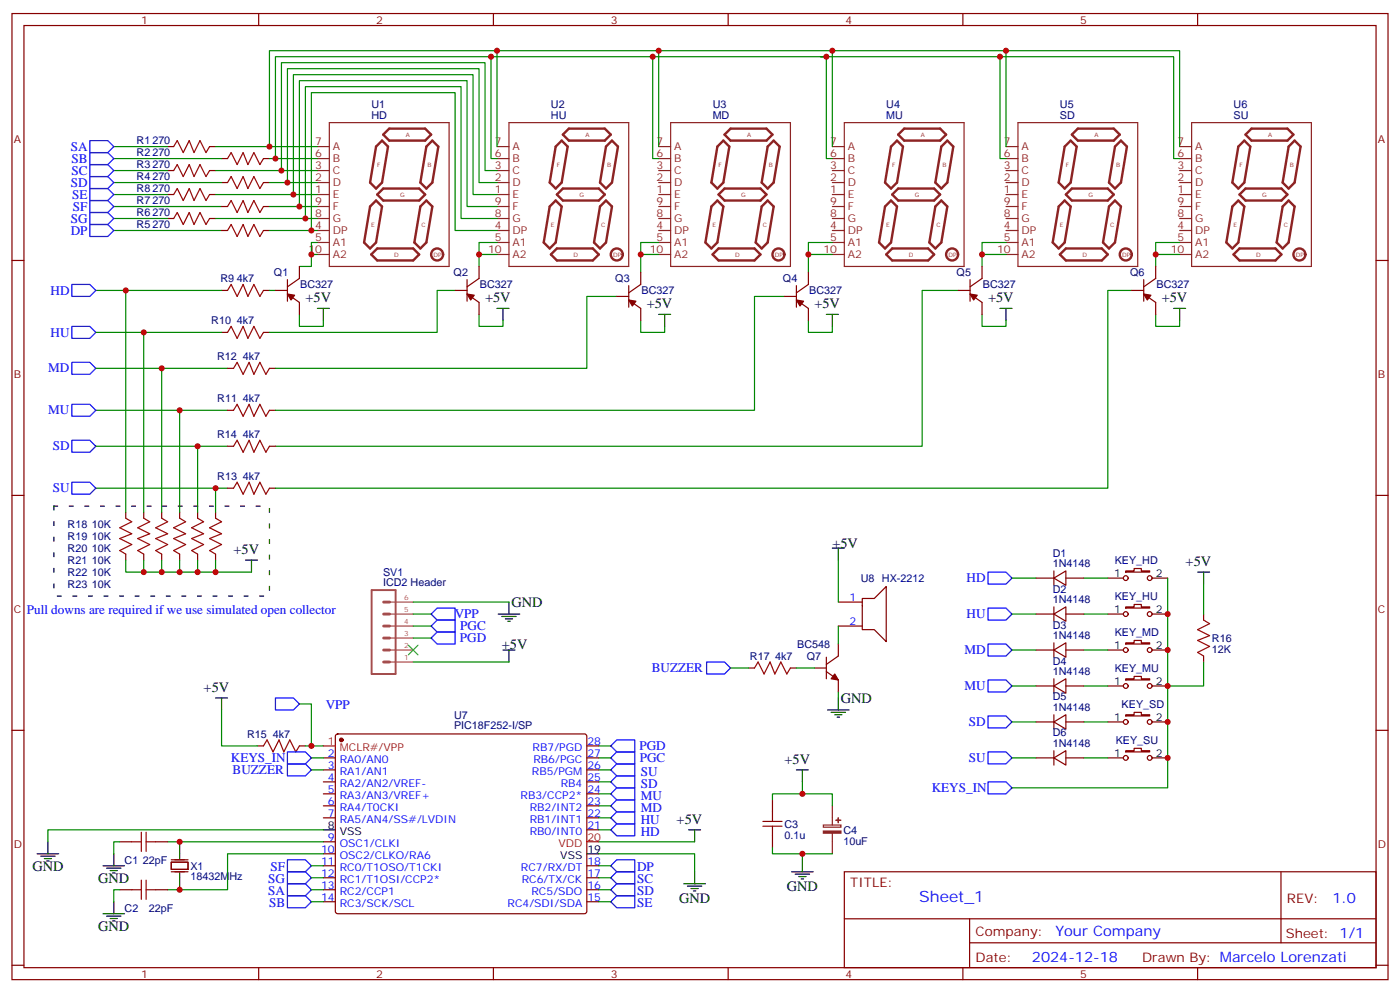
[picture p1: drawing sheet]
<svg xmlns="http://www.w3.org/2000/svg" width="412mm" height="292mm" viewBox="0 0 412 292" stroke-linecap="round" stroke-linejoin="round" font-family="sans-serif">
<g fill="none" stroke="#870000" stroke-width=".35">
<path d="M3.5 4h405.4v284.3h-405.4zM7.1 7.5h398.2v277.3h-398.2zM76.2 4v3.5M145.3 4v3.5M214.5 4v3.5M283.6 4v3.5M352.8 4v3.5M49.4 43.1h1.8M49.4 50.2h1.8M49.4 57.3h1.8M61.7 43.1h1.8M61.7 50.2h1.8"/>
<path d="M61.7 57.3h1.8M65.3 46.7h1.7M65.3 53.7h1.7M77.6 46.7h1.8M77.6 53.7h1.8M3.5 76.7h3.6M49.4 64.3h1.8M61.7 64.3h1.8M65.3 67.8h1.7M65.3 60.8h1.7M77.6 67.8h1.8M77.6 60.8h1.8"/>
<path d="M88.2 78.4v3.6l-3.5 2.4M141.1 78.4v3.6l-3.5 2.4M289.3 78.4v3.6l-3.5 2.4M340.4 78.4v3.6l-3.5 2.4M405.3 76.7h3.6M65.3 85.5h1.7M65.3 97.8h1.7M77.6 85.5h1.8M77.6 97.8h1.8M81.1 85.5h3.6M84.7 86.5l3.5 2.5v3.5M84.7 82.3v6.4"/>
<path d="M134.1 85.5h3.5M137.6 86.5l3.5 2.5v3.5M137.6 82.3v6.4M181.7 87.2h3.5M185.2 88.3l3.5 2.5v3.5M185.2 84.1v6.3M188.7 80.2v3.5l-3.5 2.5M231.1 87.2h3.5M234.6 88.3l3.5 2.5v3.5M234.6 84.1v6.3M238.1 80.2v3.5l-3.5 2.5M282.2 85.5h3.6"/>
<path d="M285.8 86.5l3.5 2.5v3.5M285.8 82.3v6.4M333.4 85.5h3.5M336.9 86.5l3.5 2.5v3.5M336.9 82.3v6.4M67 108.4h1.8M79.4 108.4h1.7M67 120.8h1.8M67 131.3h1.8M79.4 120.8h1.7M79.4 131.3h1.7M3.5 145.8h3.6"/>
<path d="M37 150.7v1.8M42.3 150.7v1.8M47.6 150.7v1.8M52.9 150.7v1.8M58.2 150.7v1.8M63.5 150.7v1.8M67 143.7h1.8M79.4 143.7h1.7M405.3 145.8h3.6M37 163.1v1.8M42.3 163.1v1.8M47.6 163.1v1.8"/>
<path d="M52.9 163.1v1.8M58.2 163.1v1.8M63.5 163.1v1.8M246.9 177.2h7.1M254 176.1h3.5l3.6-3.5v16.2l-3.6-3.5h-3.5zM305.2 170.1h5.2M310.4 170.1l3.6-2.1v4.3zM310.4 168v4.3M310.4 178.6v4.2M314 170.1h5.3M326.3 170.1h4.6M331.6 178.6h2.5v-.7h2.1v.7h2.5v.4h-7.1z"/>
<path d="M331.6 168h2.5v-.7h2.1v.7h2.5v.4h-7.1zM339.4 170.1h4.6M220.5 196.6h1.7M232.8 196.6h1.8M239.9 196.6h3.5M243.4 193.4v6.4M243.4 197.7l3.5 2.4v3.6M246.9 184.3h7.1M246.9 189.5v3.6l-3.5 2.4M305.2 191.3h5.2M305.2 180.7h5.2M310.4 180.7l3.6-2.1v4.2z"/>
<path d="M310.4 191.3l3.6-2.1v4.2zM310.4 189.2v4.2M310.4 199.8v4.2M314 191.3h5.3M314 180.7h5.3M326.3 191.3h4.6M326.3 180.7h4.6M331.6 199.8h2.5v-.7h2.1v.7h2.5v.3h-7.1zM331.6 189.2h2.5v-.7h2.1v.7h2.5v.3h-7.1zM339.4 191.3h4.6M339.4 180.7h4.6M354.5 180.7v1.8"/>
<path d="M354.5 193.1v1.7M3.5 214.9h3.6M75.8 219.5h1.8M88.2 219.5h1.8M99 216.2l.5-.2h72.7l.5 .2 .2 .5-.1 51.8-.6 .4h-73l-.4-.7v-51.5zM172.9 219.5h3.5M305.2 212.5h5.2M305.2 201.9h5.2M310.4 201.9l3.6-2.1v4.2zM310.4 212.5l3.6-2.1v4.2zM310.4 210.4v4.2M314 212.5h5.3"/>
<path d="M314 201.9h5.3M326.3 212.5h4.6M326.3 201.9h4.6M331.6 210.4h2.5v-.7h2.1v.7h2.5v.3h-7.1zM339.4 212.5h4.6M339.4 201.9h4.6M405.3 214.9h3.6M95.2 223.1h3.6M95.2 226.6h3.6M95.2 230.1h3.6M95.2 233.6h3.6M95.2 237.2h3.6"/>
<path d="M172.9 223.1h3.5M172.9 226.6h3.5M172.9 230.1h3.5M172.9 233.6h3.5M172.9 237.2h3.5M227.5 235.4v3.5M305.2 223.1h5.2M310.4 223.1l3.6-2.2v4.3zM310.4 220.9v4.3M314 223.1h5.3M326.3 223.1h4.6M331.6 220.9h2.5v-.7h2.1v.7h2.5v.4h-7.1z"/>
<path d="M339.4 223.1h4.6M35.3 247.8h3.5M45.9 247.8h3.5M50.4 253.8h5v2.1h-5zM50.4 253h5M50.4 256.6h5M95.2 240.7h3.6M95.2 247.8h3.6M95.2 251.3h3.6M95.2 254.8h3.6M95.2 258.3h3.6M172.9 240.7h3.5"/>
<path d="M172.9 254.8h3.5M172.9 258.3h3.5M172.9 244.2h3.5M227.5 246v3.5M248.7 256.6h156.6v28.2h-156.6zM377.3 256.6v20.9M35.3 261.9h3.5M45.9 261.9h3.5M95.2 261.9h3.6M95.2 265.4h3.6M172.9 261.9h3.5M172.9 265.4h3.5"/>
<path d="M248.7 270.4h156.5M285.6 277.5h119.6M285.6 270.4v14.1M3.5 284.1h3.6M76.2 284.8v3.5M145.3 284.8v3.5M214.5 284.8v3.5M283.6 284.8v3.5M352.8 284.8v3.5M405.3 284.1h3.6"/>
<circle cx="331.6" cy="170.1" r=".71"/>
<circle cx="338.7" cy="170.1" r=".71"/>
<circle cx="331.6" cy="180.7" r=".71"/>
<circle cx="331.6" cy="191.3" r=".71"/>
<circle cx="338.7" cy="180.7" r=".71"/>
<circle cx="338.7" cy="191.3" r=".71"/>
<circle cx="331.6" cy="212.5" r=".71"/>
<circle cx="331.6" cy="201.9" r=".71"/>
<circle cx="338.7" cy="212.5" r=".71"/>
<circle cx="338.7" cy="201.9" r=".71"/>
<circle cx="331.6" cy="223.1" r=".71"/>
<circle cx="338.7" cy="223.1" r=".71"/>
</g>
<g fill="none" stroke="#8c2424" stroke-width=".35">
<path d="M97 36.1h35.3v42.3h-35.3zM149.9 36.1h35.3v42.3h-35.3zM197.6 36.1h35.2v42.3h-35.2zM248.7 36.1h35.3v42.3h-35.3zM299.9 36.1h35.2v42.3h-35.2zM351 36.1h35.3v42.3h-35.3zM93.5 43.1h3.5M93.5 46.7h3.5M93.5 50.2h3.5M93.5 53.7h3.5M93.5 57.3h3.5M146.4 43.1h3.5"/>
<path d="M146.4 46.7h3.5M146.4 50.2h3.5M146.4 53.7h3.5M146.4 57.3h3.5M194 43.1h3.6M194 46.7h3.6M194 50.2h3.6M194 53.7h3.6M194 57.3h3.6M245.2 43.1h3.5M245.2 46.7h3.5M245.2 50.2h3.5"/>
<path d="M245.2 53.7h3.5M245.2 57.3h3.5M296.3 43.1h3.6M296.3 46.7h3.6M296.3 50.2h3.6M296.3 53.7h3.6M296.3 57.3h3.6M347.5 43.1h3.5M347.5 46.7h3.5M347.5 50.2h3.5M347.5 53.7h3.5M347.5 57.3h3.5"/>
<path d="M93.5 67.8h3.5M93.5 60.8h3.5M93.5 64.3h3.5M93.5 71.4h3.5M93.5 74.9h3.5M146.4 67.8h3.5M146.4 60.8h3.5M146.4 64.3h3.5M146.4 71.4h3.5M146.4 74.9h3.5M194 67.8h3.6M194 60.8h3.6"/>
<path d="M194 64.3h3.6M194 71.4h3.6M194 74.9h3.6M245.2 67.8h3.5M245.2 60.8h3.5M245.2 64.3h3.5M245.2 71.4h3.5M245.2 74.9h3.5M296.3 67.8h3.6M296.3 60.8h3.6M296.3 64.3h3.6M296.3 71.4h3.6"/>
<path d="M296.3 74.9h3.6M347.5 67.8h3.5M347.5 60.8h3.5M347.5 64.3h3.5M347.5 71.4h3.5M347.5 74.9h3.5M245.2 237.2v5.6M242.5 242.8h5.2v.7h-5.2zM245.2 245.3v6"/>
</g>
<g fill="none" stroke="#8c2424" stroke-width=".71">
<path d="M112.9 39.6l1.8-1.7h10.5l1.8 1.7-1.8 1.8h-10.5zM165.8 39.6l1.8-1.7h10.6l1.7 1.7-1.7 1.8h-10.6zM213.4 39.6l1.8-1.7h10.6l1.7 1.7-1.7 1.8h-10.6zM266.3 37.9h10.6l1.8 1.7-1.8 1.8h-10.6l-1.7-1.8zM315.7 39.6l1.8-1.7h10.6l1.7 1.7-1.7 1.8h-10.6zM366.9 39.6l1.8-1.7h10.5l1.8 1.7-1.8 1.8h-10.5zM110.8 59l1.7 1.8-1.7 10.6-1.8 1.7-1.8-1.7 1.8-10.6zM111.1 57.3l1.8-1.8h10.6l1.7 1.8-1.7 1.7h-10.6zM112.5 41.4l1.8 1.7-1.8 10.6-1.7 1.8-1.8-1.8 1.8-10.6zM125.6 59l1.8 1.8-1.8 10.6-1.8 1.7-1.7-1.7 1.7-10.6zM127.4 41.4l1.7 1.7-1.7 10.6-1.8 1.8-1.8-1.8 1.8-10.6zM163.7 59l1.8 1.8-1.8 10.6-1.8 1.7-1.7-1.7 1.7-10.6z"/>
<path d="M164 57.3l1.8-1.8h10.6l1.8 1.8-1.8 1.7h-10.6zM165.5 41.4l1.7 1.7-1.7 10.6-1.8 1.8-1.8-1.8 1.8-10.6zM178.5 59l1.8 1.8-1.8 10.6-1.8 1.7-1.7-1.7 1.7-10.6zM180.3 41.4l1.7 1.7-1.7 10.6-1.8 1.8-1.8-1.8 1.8-10.6zM211.3 59l1.8 1.8-1.8 10.6-1.8 1.7-1.7-1.7 1.7-10.6zM211.7 57.3l1.7-1.8h10.6l1.8 1.8-1.8 1.7h-10.6zM213.1 41.4l1.7 1.7-1.7 10.6-1.8 1.8-1.8-1.8 1.8-10.6zM226.1 59l1.8 1.8-1.8 10.6-1.7 1.7-1.8-1.7 1.8-10.6zM227.9 41.4l1.8 1.7-1.8 10.6-1.8 1.8-1.7-1.8 1.7-10.6zM262.5 59l1.7 1.8-1.7 10.6-1.8 1.7-1.8-1.7 1.8-10.6zM262.8 57.3l1.8-1.8h10.6l1.7 1.8-1.7 1.7h-10.6zM264.2 41.4l1.8 1.7-1.8 10.6-1.7 1.8-1.8-1.8 1.8-10.6z"/>
<path d="M277.3 59l1.7 1.8-1.7 10.6-1.8 1.7-1.7-1.7 1.7-10.6zM279 41.4l1.8 1.7-1.8 10.6-1.7 1.8-1.8-1.8 1.8-10.6zM313.6 59l1.8 1.8-1.8 10.6-1.7 1.7-1.8-1.7 1.8-10.6zM314 57.3l1.7-1.8h10.6l1.8 1.8-1.8 1.7h-10.6zM315.4 41.4l1.7 1.7-1.7 10.6-1.8 1.8-1.7-1.8 1.7-10.6zM328.4 59l1.8 1.8-1.8 10.6-1.7 1.7-1.8-1.7 1.8-10.6zM330.2 41.4l1.8 1.7-1.8 10.6-1.8 1.8-1.7-1.8 1.7-10.6zM364.8 59l1.7 1.8-1.7 10.6-1.8 1.7-1.8-1.7 1.8-10.6zM365.1 57.3l1.8-1.8h10.6l1.7 1.8-1.7 1.7h-10.6zM366.5 41.4l1.8 1.7-1.8 10.6-1.7 1.8-1.8-1.8 1.8-10.6zM379.6 59l1.8 1.8-1.8 10.6-1.8 1.7-1.7-1.7 1.7-10.6zM381.4 41.4l1.7 1.7-1.7 10.6-1.8 1.8-1.8-1.8 1.8-10.6z"/>
<path d="M109.4 74.9l1.7-1.8h10.6l1.8 1.8-1.8 1.8h-10.6zM162.3 74.9l1.7-1.8h10.6l1.8 1.8-1.8 1.8h-10.6zM209.9 74.9l1.8-1.8h10.5l1.8 1.8-1.8 1.8h-10.5zM262.8 73.1h10.6l1.8 1.8-1.8 1.8h-10.6l-1.7-1.8zM312.2 74.9l1.8-1.8h10.6l1.7 1.8-1.7 1.8h-10.6zM365.1 73.1h10.6l1.8 1.8-1.8 1.8h-10.6l-1.7-1.8z"/>
<circle cx="128.8" cy="74.9" r="1.76"/>
<circle cx="181.7" cy="74.9" r="1.76"/>
<circle cx="229.3" cy="74.9" r="1.76"/>
<circle cx="280.5" cy="74.9" r="1.76"/>
<circle cx="331.6" cy="74.9" r="1.76"/>
<circle cx="382.8" cy="74.9" r="1.76"/>
</g>
<g fill="none" stroke="#a10000" stroke-width=".35">
<path d="M51.2 43.1l1-1.7 1.8 3.5 1.7-3.5 1.4 3.5 1.8-3.5 1.8 3.5 1-1.8M51.2 50.2l1-1.8 1.8 3.6 1.7-3.6 1.4 3.6 1.8-3.6 1.8 3.6 1-1.8M51.2 57.3l1-1.8 1.8 3.5 1.7-3.5 1.4 3.5 1.8-3.5 1.8 3.5 1-1.7M67 46.7l1.1-1.8 1.7 3.5 1.8-3.5 1.4 3.5 1.8-3.5 1.8 3.5 1-1.7M67 53.7l1.1-1.7 1.7 3.5 1.8-3.5 1.4 3.5 1.8-3.5 1.8 3.5 1-1.8M51.2 64.3l1-1.8 1.8 3.6 1.7-3.6 1.4 3.6 1.8-3.6 1.8 3.6 1-1.8M67 67.8l1.1-1.7 1.7 3.5 1.8-3.5 1.4 3.5 1.8-3.5 1.8 3.5 1-1.8M67 60.8l1.1-1.8 1.7 3.5 1.8-3.5 1.4 3.5 1.8-3.5 1.8 3.5 1-1.7M67 85.5l1.1-1.8 1.7 3.5 1.8-3.5 1.4 3.5 1.8-3.5 1.8 3.5 1-1.7M67 97.8l1.1-1.7 1.7 3.5 1.8-3.5 1.4 3.5 1.8-3.5 1.8 3.5 1-1.8M68.8 108.4l1-1.8 1.8 3.6 1.8-3.6 1.4 3.6 1.8-3.6 1.7 3.6 1.1-1.8M68.8 120.8l1-1.8 1.8 3.5 1.8-3.5 1.4 3.5 1.8-3.5 1.7 3.5 1.1-1.7"/>
<path d="M68.8 131.3l1-1.7 1.8 3.5 1.8-3.5 1.4 3.5 1.8-3.5 1.7 3.5 1.1-1.8M37 152.5l1.8 1.1-3.5 1.7 3.5 1.8-3.5 1.4 3.5 1.8-3.5 1.7 1.7 1.1M42.3 152.5l1.8 1.1-3.5 1.7 3.5 1.8-3.5 1.4 3.5 1.8-3.5 1.7 1.7 1.1M47.6 152.5l1.8 1.1-3.5 1.7 3.5 1.8-3.5 1.4 3.5 1.8-3.5 1.7 1.7 1.1M52.9 152.5l1.8 1.1-3.5 1.7 3.5 1.8-3.5 1.4 3.5 1.8-3.5 1.7 1.7 1.1M58.2 152.5l1.8 1.1-3.6 1.7 3.6 1.8-3.6 1.4 3.6 1.8-3.6 1.7 1.8 1.1M63.5 152.5l1.8 1.1-3.6 1.7 3.6 1.8-3.6 1.4 3.6 1.8-3.6 1.7 1.8 1.1M68.8 143.7l1-1.8 1.8 3.6 1.8-3.6 1.4 3.6 1.8-3.6 1.7 3.6 1.1-1.8M222.2 196.6l1.1-1.8 1.8 3.6 1.7-3.6 1.4 3.6 1.8-3.6 1.8 3.6 1-1.8M354.5 182.5l1.8 1.1-3.5 1.7 3.5 1.8-3.5 1.4 3.5 1.8-3.5 1.7 1.7 1.1M77.6 219.5l1.1-1.7 1.7 3.5 1.8-3.5 1.4 3.5 1.8-3.5 1.7 3.5 1.1-1.8M227.5 238.9v2.9"/>
<path d="M38.8 247.8h2.8M41.6 244.9v5.7M41.6 259v5.7M43 247.8h2.9M43 244.9v5.7M43 259v5.7M224.7 243.2h5.7M224.7 241.8h5.7M227.5 243.2v2.8M38.8 261.9h2.8M43 261.9h2.9"/>
</g>
<g fill="none" stroke="#008700" stroke-width=".35">
<path d="M144.6 16.7h47.7v30h1.7M146.4 14.9h47.6v28.2M192.3 16.7h51.1v30h1.8M194 14.9h51.2v28.2M243.4 16.7h-1.7h52.9v30h1.7M245.2 14.9h51.1v28.2M294.6 16.7h51.1v30h1.8M296.3 14.9h51.2v28.2M33.5 43.1h15.9M33.5 46.7h31.8M33.5 50.2h15.9M33.5 53.7h31.8"/>
<path d="M33.5 57.3h15.9M63.5 43.1h30M63.5 50.2h30M63.5 57.3h30M79.4 43.1v-28.2h67v28.2M79.4 46.7h14.1M79.4 53.7h14.1M81.1 46.7v-30h63.5v30h1.8M82.9 50.2v-31.7h60v31.7h3.5M84.7 53.7v-33.5h56.4v33.5h5.3M86.4 57.3v-35.3h52.9v35.3h7.1M33.5 67.8h31.8"/>
<path d="M33.5 60.8h31.8M33.5 64.3h15.9M63.5 64.3h30M79.4 67.8h14.1M79.4 60.8h14.1M88.2 60.8v-37.1h49.4v37.1h8.8M90 64.3v-38.8h45.8v38.8h10.6M91.7 74.9v3.5h-3.5M91.7 67.8v-40.5h42.4v40.5h12.3M93.5 71.4h-1.8v3.5h1.8M141.1 74.9v3.5M146.4 71.4h-5.3v3.5h5.3"/>
<path d="M188.7 74.9v5.3M194 71.4h-5.3v3.5h5.3M238.1 74.9v5.3M245.2 71.4h-7.1v3.5h7.1M289.3 74.9v3.5M296.3 71.4h-7v3.5h7M340.4 74.9v3.5M347.5 71.4h-7.1v3.5h7.1M28.2 85.5h37.1M28.2 97.8h37.1M37 85.5v65.2M42.3 97.8v52.9"/>
<path d="M79.4 85.5h1.7M88.2 92.5v3.6h7v-1.8M134.1 85.5h-5.3v12.3h-49.4M141.1 92.5v3.6h7.1v-1.8M181.7 87.2h-8.8v21.2h-91.8M188.7 94.3v3.5h7.1v-1.7M231.1 87.2h-8.9v33.6h-141.1M238.1 94.3v3.5h7.1v-1.7M282.2 85.5h-10.6v45.8h-190.5M289.3 92.5v3.6h7v-1.8M333.4 85.5h-7.1v58.2h-245.2M340.4 92.5v3.6h7.1v-1.8"/>
<path d="M28.2 108.4h38.8M47.6 108.4v42.3M28.2 120.8h38.8M28.2 131.3h38.8M52.9 120.8v29.9M58.2 131.3v19.4M28.2 143.7h38.8M63.5 143.7v7M37 164.9v3.5h26.5v-3.5M42.3 164.9v3.5M47.6 164.9v3.5M52.9 164.9v3.5"/>
<path d="M58.2 164.9v3.5M63.5 168.4h10.6M121.7 177.2h28.2M246.9 164.9v12.3M298.1 170.1h7.1M319.3 170.1h7M344 170.1v61.8h-45.9M354.5 171.9v8.8M121.7 194.8h28.2M121.7 180.7h5.3M121.7 187.8h5.3M121.7 184.3h5.3"/>
<path d="M215.2 196.6h5.3M234.6 196.6h5.3M246.9 184.3v5.2M298.1 180.7h7.1M298.1 191.3h7.1M319.3 180.7h7M319.3 191.3h7M354.5 194.8v7.1h-10.5M65.3 209v10.5h10.5M88.2 207.2h3.5v12.3M90 219.5h5.2M176.4 219.5h3.5"/>
<path d="M246.9 203.7v1.7M298.1 201.9h7.1M298.1 212.5h7.1M319.3 201.9h7M319.3 212.5h7M91.7 223.1h3.5M91.7 226.6h3.5M176.4 223.1h3.5M176.4 226.6h3.5M176.4 230.1h3.5M176.4 233.6h3.5M176.4 237.2h3.5"/>
<path d="M227.5 235.4v-1.8h17.7v3.6M236.4 230.1v3.5M298.1 223.1h7.1M319.3 223.1h7M35.3 247.8h-1.8v3.5M49.4 247.8h45.8M91.7 254.8h3.5M91.7 258.3h3.5M95.2 244.2h-81.1v3.6M95.2 251.3h-28.2v10.6h-17.6M176.4 251.3h28.2v5.3M176.4 247.8h28.2"/>
<path d="M176.4 254.8h3.5M176.4 258.3h3.5M176.4 240.7h3.5M176.4 244.2h3.5M227.5 249.5v1.8h8.9v1.7M236.4 251.3h8.8M35.3 261.9h-1.8v3.5M91.7 261.9h3.5M91.7 265.4h3.5M176.4 261.9h3.5M176.4 265.4h3.5"/>
</g>
<g fill="none" stroke="#000" stroke-width=".35">
<path d="M93.5 90.8h3.5M95.2 90.8v3.5M146.4 90.8h3.5M148.2 90.8v3.5M194 92.5h3.6M195.8 92.5v3.6M243.4 92.5h3.5M245.2 92.5v3.6M294.6 90.8h3.5M296.3 90.8v3.5M345.7 90.8h3.5M347.5 90.8v3.5"/>
<path d="M72.3 164.9h3.5M74.1 164.9v3.5M149.9 177.2v3.5M245.2 161.3h3.5M246.9 161.3v3.6M352.8 168.4h3.5M354.5 168.4v3.5M146.8 180.7h6.3M147.8 181.4h4.2M148.2 191.3h3.5M148.9 182.1h2.1M149.6 182.8h.7"/>
<path d="M149.9 191.3v3.5M63.5 205.4h3.5M65.3 205.4v3.6M243.8 209h6.3M244.8 209.7h4.3M245.9 210.4h2.1M246.6 211.1h.7M246.9 205.4v3.6M234.6 226.6h3.5M236.4 226.6v3.5M10.9 251.3h6.4M12 252h4.2"/>
<path d="M13.1 252.7h2.1M13.8 253.4h.7M14.1 247.8v3.5M30.3 254.8h6.4M31.4 255.5h4.2M32.5 256.2h2.1M33.2 256.9h.7M33.5 251.3v3.5M52.9 247.8v4.9M52.9 256.9v5M95.2 244.2h3.6M172.9 251.3h3.5"/>
<path d="M202.8 244.2h3.6M204.6 244.2v3.6M204.6 256.6v3.5M233.2 256.6h6.3M234.2 257.3h4.3M235.3 258h2.1M236 258.7h.7M236.4 253v3.6M30.3 268.9h6.4M31.4 269.6h4.2M32.5 270.3h2.1M33.2 271h.7"/>
<path d="M33.5 265.4v3.5M201.4 260.1h6.4M202.5 260.8h4.2M203.6 261.5h2.1M204.3 262.2h.7"/>
</g>
<g fill="none" stroke="#00f" stroke-width=".35">
<path d="M26.5 41.4h5.2l1.8 1.7-1.8 1.8h-5.2zM26.5 44.9h5.2l1.8 1.8-1.8 1.7h-5.2zM26.5 48.4h5.2l1.8 1.8-1.8 1.8h-5.2zM26.5 52h5.2l1.8 1.7-1.8 1.8h-5.2zM26.5 55.5h5.2l1.8 1.8-1.8 1.7h-5.2zM26.5 59h5.2l1.8 1.8-1.8 1.7h-5.2zM26.5 62.5h5.2l1.8 1.8-1.8 1.8h-5.2zM26.5 66.1h5.2l1.8 1.7-1.8 1.8h-5.2zM21.2 83.7h5.3l1.7 1.8-1.7 1.7h-5.3zM21.2 96.1h5.3l1.7 1.7-1.7 1.8h-5.3zM21.2 119h5.3l1.7 1.8-1.7 1.7h-5.3zM21.2 106.6h5.3l1.7 1.8-1.7 1.8h-5.3z"/>
<path d="M21.2 129.6h5.3l1.7 1.7-1.7 1.8h-5.3zM21.2 141.9h5.3l1.7 1.8-1.7 1.8h-5.3zM128.8 179h5.3v3.5h-5.3l-1.8-1.8zM291 179h5.3l1.8 1.7-1.8 1.8h-5.3zM291 168.4h5.3l1.8 1.7-1.8 1.8h-5.3zM127 184.3l1.8-1.8h5.3v3.5h-5.3zM128.8 186h5.3v3.5h-5.3l-1.8-1.7zM208.1 194.8h5.3l1.8 1.8-1.8 1.8h-5.3zM291 189.5h5.3l1.8 1.8-1.8 1.8h-5.3zM81.1 205.4h5.3l1.8 1.8-1.8 1.8h-5.3zM181.7 217.8h5.3v3.5h-5.3l-1.8-1.8zM291 210.7h5.3l1.8 1.8-1.8 1.7h-5.3z"/>
<path d="M291 200.1h5.3l1.8 1.8-1.8 1.8h-5.3zM84.7 221.3h5.3l1.7 1.8-1.7 1.7h-5.3zM84.7 224.8h5.3l1.7 1.8-1.7 1.8h-5.3zM181.7 224.8h5.3v3.6h-5.3l-1.8-1.8zM181.7 228.4h5.3v3.5h-5.3l-1.8-1.8zM181.7 231.9h5.3v3.5h-5.3l-1.8-1.8zM181.7 235.4h5.3v3.5h-5.3l-1.8-1.7zM181.7 238.9h5.3v3.6h-5.3l-1.8-1.8zM181.7 221.3h5.3v3.5h-5.3l-1.8-1.7zM291 221.3h5.3l1.8 1.8-1.8 1.7h-5.3zM291 230.1h5.3l1.8 1.8-1.8 1.7h-5.3zM84.7 256.6h5.3l1.7 1.7-1.7 1.8h-5.3z"/>
<path d="M84.7 253h5.3l1.7 1.8-1.7 1.8h-5.3zM179.9 254.8l1.8-1.8h5.3v3.6h-5.3zM179.9 258.3l1.8-1.7h5.3v3.5h-5.3zM181.7 242.5h5.3v3.5h-5.3l-1.8-1.8zM84.7 263.6h5.3l1.7 1.8-1.7 1.8h-5.3zM84.7 260.1h5.3l1.7 1.8-1.7 1.7h-5.3zM179.9 265.4l1.8-1.8h5.3v3.6h-5.3zM179.9 261.9l1.8-1.8h5.3v3.5h-5.3z"/>
</g>
<g fill="#870000" stroke="#870000" stroke-width=".35">
<path d="M245.9 198.4l1 1.7-2.1-.3z"/>
<path d="M84.7 86.5l2.1 .4-1.1 1.4z"/>
<path d="M137.6 86.5l2.1 .4-1.1 1.4z"/>
<path d="M185.2 88.3l2.1 .4-1 1.4z"/>
<path d="M234.6 88.3l2.1 .4-1 1.4z"/>
<path d="M285.8 86.5l2.1 .4-1.1 1.4z"/>
<path d="M336.9 86.5l2.1 .4-1 1.4z"/>
<circle cx="100.5" cy="217.8" r=".53"/>
</g>
<path d="M95.2 219.5h3.6M172.9 247.8h3.5" fill="none" stroke="#f00" stroke-width=".35"/>
<path d="M109.5 173.7h7v24.7h-7z" fill="none" stroke="#a64a4a" stroke-width=".56"/>
<path d="M113 177.2h1.8M113 187.8h1.8M113 191.3h1.8M113 194.8h1.8M113 180.7h1.8M113 184.3h1.8" fill="none" stroke="#a64a4a" stroke-width=".85"/>
<path d="M114.8 177.2h6.9M114.8 194.8h6.9M114.8 191.3h6.9M114.8 187.8h6.9M114.8 184.3h6.9M114.8 180.7h6.9" fill="none" stroke="#a64a4a" stroke-width=".35"/>
<path d="M120.3 189.9l2.8 2.8M123.1 189.9l-2.8 2.8" fill="none" stroke="#3c3" stroke-width=".35"/>
<g fill="#8c2424" stroke="#8c2424" stroke-width=".35">
<path d="M242.5 244.6h5.2v.6h-5.2z"/>
<path d="M246.2 241.4h1.4z"/>
<path d="M246.9 240.7v1.4z"/>
</g>
<path d="M15.9 149h63.5v26.4h-63.5z" fill="none" stroke="#000" stroke-width=".35" stroke-dasharray="1.1 3.5"/>
<g fill="#c00">
<circle cx="91.7" cy="74.9" r=".88"/>
<circle cx="141.1" cy="74.9" r=".88"/>
<circle cx="340.4" cy="74.9" r=".88"/>
<circle cx="289.3" cy="74.9" r=".88"/>
<circle cx="238.1" cy="74.9" r=".88"/>
<circle cx="188.7" cy="74.9" r=".88"/>
<circle cx="294.6" cy="16.7" r=".88"/>
<circle cx="192.3" cy="16.7" r=".88"/>
<circle cx="84.7" cy="53.7" r=".88"/>
<circle cx="82.9" cy="50.2" r=".88"/>
<circle cx="144.6" cy="16.7" r=".88"/>
<circle cx="81.1" cy="46.7" r=".88"/>
<circle cx="79.4" cy="43.1" r=".88"/>
<circle cx="296.3" cy="14.9" r=".88"/>
<circle cx="245.2" cy="14.9" r=".88"/>
<circle cx="194" cy="14.9" r=".88"/>
<circle cx="146.4" cy="14.9" r=".88"/>
<circle cx="243.4" cy="16.7" r=".88"/>
<circle cx="86.4" cy="57.3" r=".88"/>
<circle cx="88.2" cy="60.8" r=".88"/>
<circle cx="90" cy="64.3" r=".88"/>
<circle cx="91.7" cy="67.8" r=".88"/>
<circle cx="52.9" cy="247.8" r=".88"/>
<circle cx="52.9" cy="261.9" r=".88"/>
<circle cx="91.7" cy="219.5" r=".88"/>
<circle cx="344" cy="223.1" r=".88"/>
<circle cx="344" cy="212.5" r=".88"/>
<circle cx="344" cy="201.9" r=".88"/>
<circle cx="344" cy="191.3" r=".88"/>
<circle cx="344" cy="180.7" r=".88"/>
<circle cx="236.4" cy="251.3" r=".88"/>
<circle cx="236.4" cy="233.6" r=".88"/>
<circle cx="47.6" cy="168.4" r=".88"/>
<circle cx="58.2" cy="168.4" r=".88"/>
<circle cx="52.9" cy="168.4" r=".88"/>
<circle cx="42.3" cy="168.4" r=".88"/>
<circle cx="37" cy="85.5" r=".88"/>
<circle cx="42.3" cy="97.8" r=".88"/>
<circle cx="47.6" cy="108.4" r=".88"/>
<circle cx="52.9" cy="120.8" r=".88"/>
<circle cx="58.2" cy="131.3" r=".88"/>
<circle cx="63.5" cy="143.7" r=".88"/>
<circle cx="63.5" cy="168.4" r=".88"/>
</g>
<text font-size="4.6" fill="#00f" x="270.8" y="265.6">Sheet_1</text>
<g font-size="4.2">
<text x="90" y="89">+5V</text>
<text x="142.9" y="89">+5V</text>
<text x="291" y="89">+5V</text>
<text x="342.2" y="89">+5V</text>
<text x="190.5" y="90.8">+5V</text>
<text x="239.9" y="90.8">+5V</text>
<text x="245.2" y="161.3">+5V</text>
<text x="68.8" y="163.1">+5V</text>
<text x="349.2" y="166.6">+5V</text>
<text x="150.6" y="178.6">GND</text>
<text x="147.8" y="191">+5V</text>
<text x="60" y="203.7">+5V</text>
<text x="247.6" y="206.8">GND</text>
<text x="231.1" y="224.8">+5V</text>
<text x="199.3" y="242.5">+5V</text>
<text x="9.5" y="256.2">GND</text>
<text x="28.9" y="259.8">GND</text>
<text x="231.8" y="262.2">GND</text>
<text x="200" y="265.7">GND</text>
<text x="28.9" y="273.9">GND</text>
</g>
<g font-size="4.2" fill="#00f">
<text x="392.5" y="265.8">1.0</text>
<text x="310.9" y="275.4">Your Company</text>
<text x="304" y="283.2">2024-12-18</text>
</g>
<g font-size="3.9" fill="#00f">
<text x="20.8" y="44.4">SA</text>
<text x="21.1" y="47.9">SB</text>
<text x="21.1" y="51.4">SC</text>
<text x="20.8" y="54.9">SD</text>
<text x="21.3" y="58.5">SE</text>
<text x="20.8" y="65.5">SG</text>
<text x="21.5" y="62">SF</text>
<text x="20.8" y="69">DP</text>
<text x="14.9" y="86.7">HD</text>
<text x="14.9" y="99.1">HU</text>
<text x="14.2" y="109.6">MD</text>
<text x="14.2" y="122">MU</text>
<text x="15.5" y="132.5">SD</text>
<text x="15.5" y="144.9">SU</text>
<text x="284.7" y="171.4">HD</text>
<text x="7.9" y="180.7">Pull downs are required if we use simulated open collector</text>
<text x="134" y="182">VPP</text>
<text x="135.6" y="185.6">PGC</text>
<text x="284.7" y="182">HU</text>
<text x="135.5" y="189.1">PGD</text>
<text x="192" y="197.9">BUZZER</text>
<text x="284.1" y="192.5">MD</text>
<text x="284.1" y="203.1">MU</text>
<text x="96" y="208.6">VPP</text>
<text x="285.4" y="213.7">SD</text>
<text x="188.4" y="220.8">PGD</text>
<text x="68" y="224.3">KEYS_IN</text>
<text x="68.5" y="227.8">BUZZER</text>
<text x="188.4" y="224.3">PGC</text>
<text x="285.4" y="224.3">SU</text>
<text x="188.7" y="228.4">SU</text>
<text x="188.7" y="231.9">SD</text>
<text x="274.4" y="233.2">KEYS_IN</text>
<text x="188.7" y="235.4">MU</text>
<text x="188.7" y="238.9">MD</text>
<text x="188.7" y="242.5">HU</text>
<text x="188.7" y="246">HD</text>
<text x="79.7" y="256.4">SF</text>
<text x="187.7" y="256.4">DP</text>
<text x="79" y="260">SG</text>
<text x="79" y="263.4">SA</text>
<text x="187.7" y="263.5">SD</text>
<text x="187.7" y="260">SC</text>
<text x="79.3" y="267">SB</text>
<text x="187.7" y="267">SE</text>
</g>
<g font-size="3.9" fill="#800">
<text x="250.5" y="261.2">TITLE:</text>
<text x="379.1" y="265.8">REV:</text>
<text x="287.4" y="275.4">Company:</text>
<text x="378.7" y="276">Sheet: 1/1</text>
<text x="287.4" y="283">Date:</text>
<text x="336.4" y="283.1">Drawn By: Marcelo Lorenzati</text>
</g>
<g font-size="3.2" fill="#800">
<text x="41.6" y="7">1</text>
<text x="110.8" y="7">2</text>
<text x="179.9" y="7">3</text>
<text x="249.1" y="7">4</text>
<text x="318.2" y="7">5</text>
<text x="4.1" y="42.1">A</text>
<text x="405.9" y="42.1">A</text>
<text x="4.1" y="111.2">B</text>
<text x="405.9" y="111.2">B</text>
<text x="4.1" y="180.4">C</text>
<text x="405.9" y="180.4">C</text>
<text x="4.1" y="249.5">D</text>
<text x="405.9" y="249.5">D</text>
<text x="41.6" y="287.8">1</text>
<text x="110.8" y="287.8">2</text>
<text x="179.9" y="287.8">3</text>
<text x="249.1" y="287.8">4</text>
<text x="318.2" y="287.8">5</text>
</g>
<g font-size="3.2" fill="#000080">
<text x="109.4" y="35">HD</text>
<text x="109.4" y="31.9">U1</text>
<text x="162.3" y="35">HU</text>
<text x="162.3" y="31.9">U2</text>
<text x="209.9" y="35">MD</text>
<text x="209.9" y="31.9">U3</text>
<text x="261.1" y="35">MU</text>
<text x="261.1" y="31.9">U4</text>
<text x="312.2" y="35">SD</text>
<text x="312.2" y="31.9">U5</text>
<text x="363.4" y="35">SU</text>
<text x="363.4" y="31.9">U6</text>
<text x="40.2" y="42.5">R1</text>
<text x="40.2" y="46">R2</text>
<text x="44.9" y="42.5">270</text>
<text x="44.9" y="46">270</text>
<text x="40.2" y="49.6">R3</text>
<text x="40.2" y="53.1">R4</text>
<text x="44.9" y="49.6">270</text>
<text x="44.9" y="53.1">270</text>
<text x="40.2" y="56.6">R8</text>
<text x="44.9" y="56.6">270</text>
<text x="40.2" y="63.7">R6</text>
<text x="40.2" y="60.2">R7</text>
<text x="44.9" y="63.7">270</text>
<text x="44.9" y="60.2">270</text>
<text x="40.2" y="67.2">R5</text>
<text x="44.9" y="67.2">270</text>
<text x="64.9" y="83.1">R9</text>
<text x="69.7" y="83.1">4k7</text>
<text x="80.7" y="81.4">Q1</text>
<text x="133.6" y="81.4">Q2</text>
<text x="181.3" y="83.1">Q3</text>
<text x="230.6" y="83.1">Q4</text>
<text x="281.8" y="81.4">Q5</text>
<text x="332.9" y="81.4">Q6</text>
<text x="88.4" y="84.9">BC327</text>
<text x="141.4" y="84.9">BC327</text>
<text x="189" y="86.7">BC327</text>
<text x="238.4" y="86.7">BC327</text>
<text x="289.5" y="84.9">BC327</text>
<text x="340.7" y="84.9">BC327</text>
<text x="62.2" y="95.5">R10</text>
<text x="69.7" y="95.5">4k7</text>
<text x="64" y="106.1">R12</text>
<text x="71.5" y="106.1">4k7</text>
<text x="64" y="118.4">R11</text>
<text x="71.5" y="118.4">4k7</text>
<text x="64" y="129">R14</text>
<text x="71.5" y="129">4k7</text>
<text x="64" y="141.3">R13</text>
<text x="71.5" y="141.3">4k7</text>
<text x="19.9" y="155.4">R18</text>
<text x="27.1" y="155.4">10K</text>
<text x="19.9" y="158.9">R19</text>
<text x="27.1" y="158.9">10K</text>
<text x="19.9" y="162.5">R20</text>
<text x="19.9" y="166">R21</text>
<text x="27.1" y="162.5">10K</text>
<text x="27.1" y="166">10K</text>
<text x="310.1" y="167">1N4148</text>
<text x="310.1" y="163.8">D1</text>
<text x="328.4" y="165.9">KEY_HD</text>
<text x="330.8" y="165.2">.</text>
<text x="19.9" y="169.5">R22</text>
<text x="19.9" y="173">R23</text>
<text x="27.1" y="173">10K</text>
<text x="27.1" y="169.5">10K</text>
<text x="112.8" y="172.6">ICD2 Header</text>
<text x="112.8" y="169.4">SV1</text>
<text x="253.6" y="171.4">U8 HX-2212</text>
<text x="310.1" y="177.6">1N4148</text>
<text x="310.1" y="174.4">D2</text>
<text x="328.4" y="176.5">KEY_HU</text>
<text x="333.1" y="176.5">.</text>
<text x="310.1" y="185">D3</text>
<text x="234.8" y="190.8">BC548</text>
<text x="310.1" y="188.1">1N4148</text>
<text x="328.4" y="187.1">KEY_MD</text>
<text x="330.8" y="186.4">.</text>
<text x="357" y="189">R16</text>
<text x="220.9" y="194.3">R17</text>
<text x="228.3" y="194.3">4k7</text>
<text x="237.7" y="194.3">Q7</text>
<text x="310.1" y="195.6">D4</text>
<text x="328.4" y="197.7">KEY_MU</text>
<text x="333.1" y="197.7">.</text>
<text x="357" y="192.1">12K</text>
<text x="310.1" y="198.7">1N4148</text>
<text x="310.1" y="209.3">1N4148</text>
<text x="310.1" y="206.2">D5</text>
<text x="330.4" y="208.3">KEY_SD</text>
<text x="330.8" y="207.6">.</text>
<text x="133.7" y="214.7">PIC18F252-I/SP</text>
<text x="133.7" y="211.6">U7</text>
<text x="72.8" y="217.2">R15</text>
<text x="80.3" y="217.2">4k7</text>
<text x="310.1" y="219.9">1N4148</text>
<text x="310.1" y="216.7">D6</text>
<text x="328.6" y="218.9">KEY_SU</text>
<text x="330.8" y="218.2">.</text>
<text x="231.1" y="243.6">C3</text>
<text x="248.4" y="245.4">C4</text>
<text x="231.1" y="246.8">0.1u</text>
<text x="248.4" y="248.6">10uF</text>
<text x="36.7" y="254.2">C1</text>
<text x="42.1" y="254.2">22pF</text>
<text x="56.1" y="256">X1</text>
<text x="56.1" y="259">18432MHz</text>
<text x="36.7" y="268.3">C2</text>
<text x="43.9" y="268.3">22pF</text>
</g>
<g font-size="3.2" fill="#8d2323">
<text x="92.9" y="42.8">7</text>
<text x="92.9" y="46.3">6</text>
<text x="98.1" y="44.2">A</text>
<text x="98.1" y="47.7">B</text>
<text x="145.8" y="42.8">7</text>
<text x="145.8" y="46.3">6</text>
<text x="151" y="44.2">A</text>
<text x="151" y="47.7">B</text>
<text x="193.4" y="42.8">7</text>
<text x="193.4" y="46.3">6</text>
<text x="198.6" y="44.2">A</text>
<text x="198.6" y="47.7">B</text>
<text x="244.6" y="42.8">7</text>
<text x="244.6" y="46.3">6</text>
<text x="249.8" y="44.2">A</text>
<text x="249.8" y="47.7">B</text>
<text x="295.7" y="42.8">7</text>
<text x="295.7" y="46.3">6</text>
<text x="300.9" y="44.2">A</text>
<text x="300.9" y="47.7">B</text>
<text x="346.9" y="42.8">7</text>
<text x="346.9" y="46.3">6</text>
<text x="352.1" y="44.2">A</text>
<text x="352.1" y="47.7">B</text>
<text x="92.9" y="49.8">3</text>
<text x="92.9" y="53.4">2</text>
<text x="98.1" y="51.3">C</text>
<text x="145.8" y="49.8">3</text>
<text x="145.8" y="53.4">2</text>
<text x="151" y="51.3">C</text>
<text x="193.4" y="49.8">3</text>
<text x="193.4" y="53.4">2</text>
<text x="198.6" y="51.3">C</text>
<text x="244.6" y="49.8">3</text>
<text x="244.6" y="53.4">2</text>
<text x="249.8" y="51.3">C</text>
<text x="295.7" y="49.8">3</text>
<text x="295.7" y="53.4">2</text>
<text x="300.9" y="51.3">C</text>
<text x="346.9" y="49.8">3</text>
<text x="346.9" y="53.4">2</text>
<text x="352.1" y="51.3">C</text>
<text x="92.9" y="56.9">1</text>
<text x="98.1" y="54.8">D</text>
<text x="98.1" y="58.3">E</text>
<text x="145.8" y="56.9">1</text>
<text x="151" y="54.8">D</text>
<text x="151" y="58.3">E</text>
<text x="193.4" y="56.9">1</text>
<text x="198.6" y="54.8">D</text>
<text x="198.6" y="58.3">E</text>
<text x="244.6" y="56.9">1</text>
<text x="249.8" y="54.8">D</text>
<text x="249.8" y="58.3">E</text>
<text x="295.7" y="56.9">1</text>
<text x="300.9" y="54.8">D</text>
<text x="300.9" y="58.3">E</text>
<text x="346.9" y="56.9">1</text>
<text x="352.1" y="54.8">D</text>
<text x="352.1" y="58.3">E</text>
<text x="92.9" y="60.4">9</text>
<text x="92.9" y="64">8</text>
<text x="98.1" y="61.8">F</text>
<text x="98.1" y="65.4">G</text>
<text x="145.8" y="60.4">9</text>
<text x="145.8" y="64">8</text>
<text x="151" y="61.8">F</text>
<text x="151" y="65.4">G</text>
<text x="193.4" y="60.4">9</text>
<text x="193.4" y="64">8</text>
<text x="198.6" y="61.8">F</text>
<text x="198.6" y="65.4">G</text>
<text x="244.6" y="60.4">9</text>
<text x="244.6" y="64">8</text>
<text x="249.8" y="61.8">F</text>
<text x="249.8" y="65.4">G</text>
<text x="295.7" y="60.4">9</text>
<text x="295.7" y="64">8</text>
<text x="300.9" y="61.8">F</text>
<text x="300.9" y="65.4">G</text>
<text x="346.9" y="60.4">9</text>
<text x="346.9" y="64">8</text>
<text x="352.1" y="61.8">F</text>
<text x="352.1" y="65.4">G</text>
<text x="92.9" y="67.5">4</text>
<text x="92.9" y="71">5</text>
<text x="98.1" y="68.9">DP</text>
<text x="145.8" y="67.5">4</text>
<text x="145.8" y="71">5</text>
<text x="151" y="68.9">DP</text>
<text x="193.4" y="67.5">4</text>
<text x="193.4" y="71">5</text>
<text x="198.6" y="68.9">DP</text>
<text x="244.6" y="67.5">4</text>
<text x="244.6" y="71">5</text>
<text x="249.8" y="68.9">DP</text>
<text x="295.7" y="67.5">4</text>
<text x="295.7" y="71">5</text>
<text x="300.9" y="68.9">DP</text>
<text x="346.9" y="67.5">4</text>
<text x="346.9" y="71">5</text>
<text x="352.1" y="68.9">DP</text>
<text x="90.9" y="74.5">10</text>
<text x="98.1" y="72.4">A1</text>
<text x="98.1" y="76">A2</text>
<text x="143.8" y="74.5">10</text>
<text x="151" y="72.4">A1</text>
<text x="151" y="76">A2</text>
<text x="191.4" y="74.5">10</text>
<text x="198.6" y="72.4">A1</text>
<text x="198.6" y="76">A2</text>
<text x="242.6" y="74.5">10</text>
<text x="249.8" y="72.4">A1</text>
<text x="249.8" y="76">A2</text>
<text x="293.7" y="74.5">10</text>
<text x="300.9" y="72.4">A1</text>
<text x="300.9" y="76">A2</text>
<text x="344.9" y="74.5">10</text>
<text x="352.1" y="72.4">A1</text>
<text x="352.1" y="76">A2</text>
</g>
<g font-size="3.2">
<text x="328.2" y="169.8">1</text>
<text x="340.4" y="169.8">2</text>
<text x="328.2" y="180.4">1</text>
<text x="340.4" y="180.4">2</text>
<text x="328.2" y="191">1</text>
<text x="340.4" y="191">2</text>
<text x="328.2" y="201.5">1</text>
<text x="340.4" y="201.5">2</text>
<text x="328.2" y="212.1">1</text>
<text x="340.4" y="212.1">2</text>
<text x="328.2" y="222.7">1</text>
<text x="340.4" y="222.7">2</text>
<text x="96.6" y="243.9">8</text>
<text x="100.1" y="245.6">VSS</text>
<text x="173" y="250.9">19</text>
<text x="165.1" y="252.7">VSS</text>
</g>
<g font-size="3.2" fill="#00f">
<text x="250.2" y="176.8">1</text>
<text x="250.2" y="183.9">2</text>
<text x="156.9" y="220.9">RB7/PGD</text>
<text x="173" y="219.2">28</text>
<text x="96.6" y="222.7">2</text>
<text x="96.6" y="226.2">3</text>
<text x="100.1" y="224.5">RA0/AN0</text>
<text x="157.1" y="224.5">RB6/PGC</text>
<text x="173" y="226.2">26</text>
<text x="173" y="222.7">27</text>
<text x="96.6" y="229.8">4</text>
<text x="96.6" y="233.3">5</text>
<text x="100.1" y="228">RA1/AN1</text>
<text x="100.1" y="231.5">RA2/AN2/VREF-</text>
<text x="156.7" y="228">RB5/PGM</text>
<text x="165.2" y="231.5">RB4</text>
<text x="173" y="233.3">24</text>
<text x="173" y="229.8">25</text>
<text x="96.6" y="236.8">6</text>
<text x="100.1" y="235.1">RA3/AN3/VREF+</text>
<text x="100.1" y="238.6">RA4/T0CKI</text>
<text x="153.3" y="235.1">RB3/CCP2*</text>
<text x="156" y="238.6">RB2/INT2</text>
<text x="173" y="236.8">23</text>
<text x="96.6" y="240.3">7</text>
<text x="100.1" y="242.1">RA5/AN4/SS#/LVDIN</text>
<text x="156" y="245.6">RB0/INT0</text>
<text x="156" y="242.1">RB1/INT1</text>
<text x="173" y="243.9">21</text>
<text x="173" y="240.3">22</text>
<text x="94.6" y="250.9">10</text>
<text x="96.6" y="247.4">9</text>
<text x="100.1" y="249.2">OSC1/CLKI</text>
<text x="94.6" y="254.5">11</text>
<text x="94.6" y="258">12</text>
<text x="100.1" y="252.7">OSC2/CLKO/RA6</text>
<text x="100.1" y="256.2">RC0/T1OSO/T1CKI</text>
<text x="153.5" y="256.2">RC7/RX/DT</text>
<text x="173" y="258">17</text>
<text x="173" y="254.5">18</text>
<text x="94.6" y="261.5">13</text>
<text x="100.1" y="259.8">RC1/T1OSI/CCP2*</text>
<text x="100.1" y="263.3">RC2/CCP1</text>
<text x="153.7" y="259.8">RC6/TX/CK</text>
<text x="156.6" y="263.3">RC5/SDO</text>
<text x="173" y="261.5">16</text>
<text x="94.6" y="265">14</text>
<text x="100.1" y="266.8">RC3/SCK/SCL</text>
<text x="149.5" y="266.8">RC4/SDI/SDA</text>
<text x="173" y="265">15</text>
</g>
<g font-size="3.2" fill="#f00">
<text x="96.6" y="219.2">1</text>
<text x="100.1" y="220.9">MCLR#/VPP</text>
<text x="164.5" y="249.2">VDD</text>
<text x="173" y="247.4">20</text>
</g>
<g font-size="2.1" fill="#a54b4b">
<text x="119" y="176.5">6</text>
<text x="119" y="183.6">4</text>
<text x="119" y="180">5</text>
<text x="119" y="190.6">2</text>
<text x="119" y="187.1">3</text>
<text x="119" y="194.1">1</text>
</g>
<g font-size="1.8" fill="#8d2323">
<text x="119.6" y="40.3">A</text>
<text x="172.5" y="40.3">A</text>
<text x="220.1" y="40.3">A</text>
<text x="271.3" y="40.3">A</text>
<text x="322.4" y="40.3">A</text>
<text x="373.6" y="40.3">A</text>
<text x="111.1" y="49.1">F</text>
<text x="125.9" y="49.1">B</text>
<text x="164" y="49.1">F</text>
<text x="178.9" y="49.1">B</text>
<text x="211.7" y="49.1">F</text>
<text x="226.5" y="49.1">B</text>
<text x="262.8" y="49.1">F</text>
<text x="277.6" y="49.1">B</text>
<text x="314" y="49.1">F</text>
<text x="328.8" y="49.1">B</text>
<text x="365.1" y="49.1">F</text>
<text x="379.9" y="49.1">B</text>
<text x="117.8" y="58">G</text>
<text x="170.7" y="58">G</text>
<text x="218.4" y="58">G</text>
<text x="269.5" y="58">G</text>
<text x="320.7" y="58">G</text>
<text x="371.8" y="58">G</text>
<text x="109.4" y="66.8">E</text>
<text x="124.2" y="66.8">C</text>
<text x="162.3" y="66.8">E</text>
<text x="177.1" y="66.8">C</text>
<text x="209.9" y="66.8">E</text>
<text x="224.7" y="66.8">C</text>
<text x="261.1" y="66.8">E</text>
<text x="275.9" y="66.8">C</text>
<text x="312.2" y="66.8">E</text>
<text x="327" y="66.8">C</text>
<text x="363.4" y="66.8">E</text>
<text x="378.2" y="66.8">C</text>
<text x="116.1" y="75.6">D</text>
<text x="127.7" y="75.6">DP</text>
<text x="169" y="75.6">D</text>
<text x="180.6" y="75.6">DP</text>
<text x="216.6" y="75.6">D</text>
<text x="228.2" y="75.6">DP</text>
<text x="267.8" y="75.6">D</text>
<text x="279.4" y="75.6">DP</text>
<text x="318.9" y="75.6">D</text>
<text x="330.6" y="75.6">DP</text>
<text x="370.1" y="75.6">D</text>
<text x="381.7" y="75.6">DP</text>
</g>
</svg>
